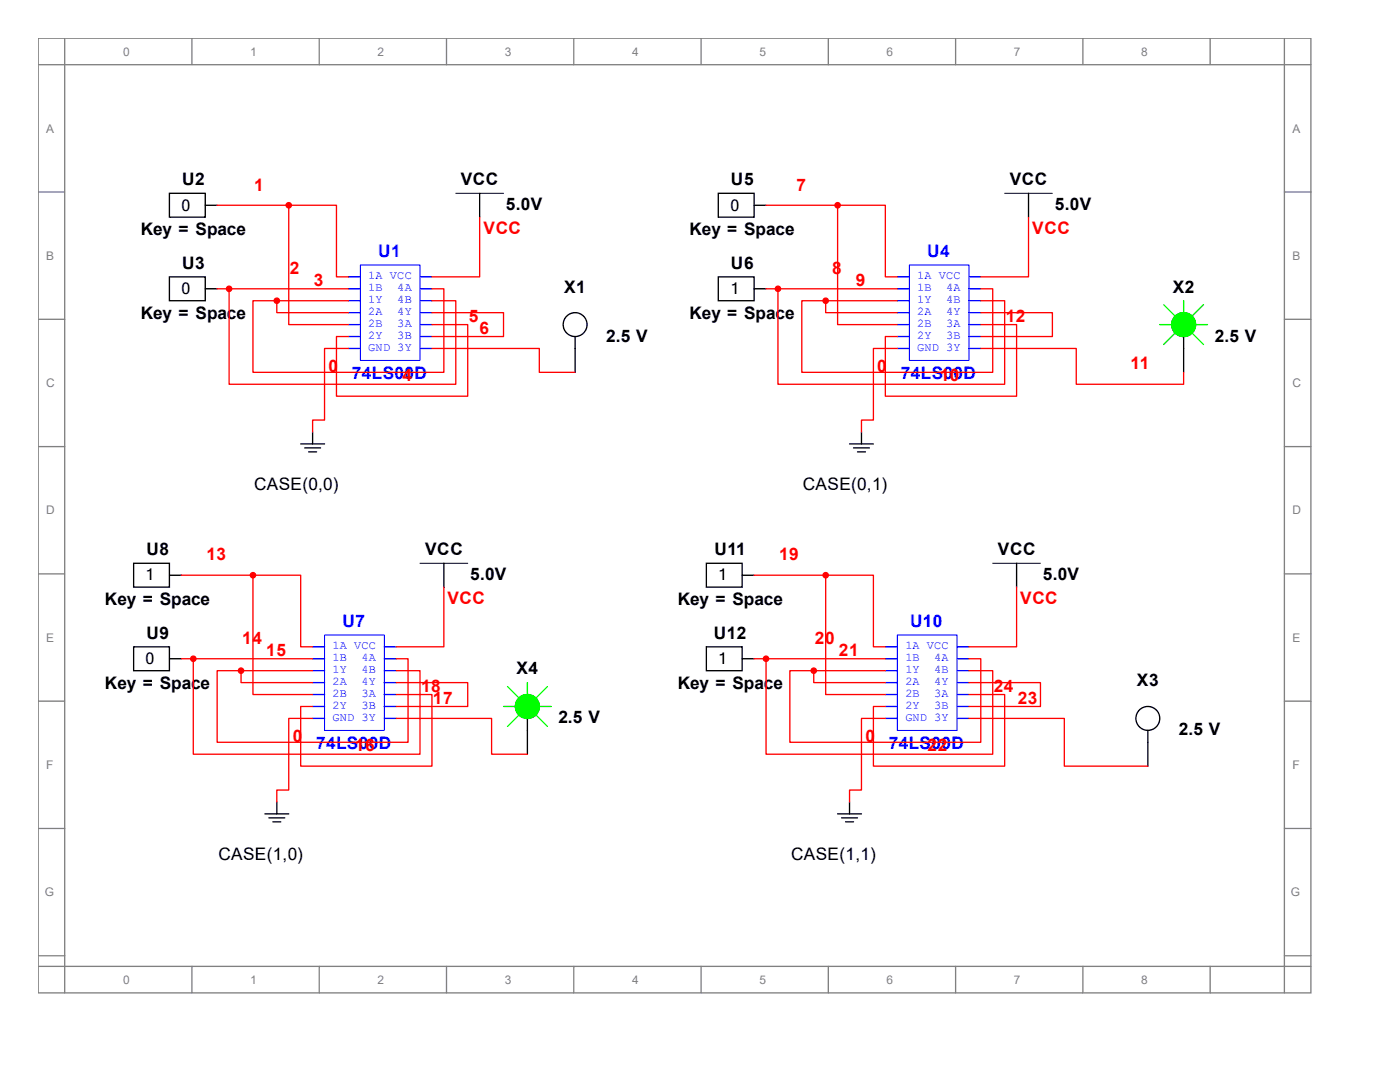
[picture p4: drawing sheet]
<svg xmlns="http://www.w3.org/2000/svg" width="279mm" height="216mm" viewBox="0 0 279 216" stroke-linecap="round" stroke-linejoin="round" font-family="sans-serif">
<g fill="none" stroke="#808080" stroke-width=".26">
<path d="M7.6 7.6h254v190.5h-254zM7.6 12.9h254M12.9 7.6v190.5M38.3 7.6v5.3M63.7 7.6v5.3M89.1 7.6v5.3M114.5 7.6v5.3M139.9 7.6v5.3M165.3 7.6v5.3M190.7 7.6v5.3M216.1 7.6v5.3M241.5 7.6v5.3"/>
<path d="M256.3 7.6v190.5M7.6 38.3h5.3M256.3 38.3h5.3M7.6 63.7h5.3M256.3 63.7h5.3M7.6 89.1h5.3M256.3 89.1h5.3M7.6 114.5h5.3M256.3 114.5h5.3M7.6 139.9h5.3M256.3 139.9h5.3M7.6 165.3h5.3"/>
<path d="M256.3 165.3h5.3M7.6 190.7h5.3M7.6 192.8h254M38.3 192.8v5.3M63.7 192.8v5.3M89.1 192.8v5.3M114.5 192.8v5.3M139.9 192.8v5.3M165.3 192.8v5.3M190.7 192.8v5.3M216.1 192.8v5.3M241.5 192.8v5.3"/>
<path d="M256.3 190.7h5.3"/>
</g>
<path d="M71.9 52.9h11.9v19h-11.9z" fill="none" stroke="#00f" stroke-width=".2"/>
<path d="M69.5 55.2h2.4" fill="none" stroke="#00f" stroke-width=".26"/>
<path d="M69.5 57.6h2.4" fill="none" stroke="#00f" stroke-width=".26"/>
<path d="M69.5 60h2.4" fill="none" stroke="#00f" stroke-width=".26"/>
<path d="M69.5 62.4h2.4" fill="none" stroke="#00f" stroke-width=".26"/>
<path d="M69.5 64.8h2.4" fill="none" stroke="#00f" stroke-width=".26"/>
<path d="M69.5 67.2h2.4" fill="none" stroke="#00f" stroke-width=".26"/>
<path d="M69.5 69.5h2.4" fill="none" stroke="#00f" stroke-width=".26"/>
<path d="M83.8 69.5h2.4" fill="none" stroke="#00f" stroke-width=".26"/>
<path d="M83.8 67.2h2.4" fill="none" stroke="#00f" stroke-width=".26"/>
<path d="M83.8 64.8h2.4" fill="none" stroke="#00f" stroke-width=".26"/>
<path d="M83.8 62.4h2.4" fill="none" stroke="#00f" stroke-width=".26"/>
<path d="M83.8 60h2.4" fill="none" stroke="#00f" stroke-width=".26"/>
<path d="M83.8 57.6h2.4" fill="none" stroke="#00f" stroke-width=".26"/>
<path d="M83.8 55.2h2.4" fill="none" stroke="#00f" stroke-width=".26"/>
<path d="M33.8 38.6h7.2v4.7h-7.2zM95.7 38.6v4.7M33.8 55.2h7.2v4.8h-7.2zM41 41h2.3M41 57.6h2.3M60 88.6h4.8M60.8 89.4h3.2M61.6 90.2h1.6M62.4 86.2v2.4" fill="none" stroke="#000" stroke-width=".26"/>
<path d="M91 38.6h9.5" fill="none" stroke="#000" stroke-width=".2"/>
<g fill="#f00" stroke="#f00" stroke-width=".26">
<circle cx="55.2" cy="60" r=".53"/>
<circle cx="57.6" cy="41" r=".53"/>
<circle cx="45.7" cy="57.6" r=".53"/>
</g>
<path d="M43.3 41h14.3M43.3 57.6h26.2M45.7 57.6v19.1h45.3v-16.7h-4.8M57.6 41h9.6v14.2h2.3M57.6 41v23.8h11.9M86.2 57.6h2.4v16.7h-38.1v-14.3h4.7M95.7 43.3v11.9h-9.5M55.2 60v2.4h14.3M55.2 60h14.3M86.2 64.8h7.1v14.3h-26.1v-11.9h2.3M86.2 62.4h14.3v4.8h-14.3" fill="none" stroke="#f00" stroke-width=".26"/>
<path d="M181.5 52.9h11.9v19h-11.9z" fill="none" stroke="#00f" stroke-width=".2"/>
<path d="M179.1 55.2h2.4" fill="none" stroke="#00f" stroke-width=".26"/>
<path d="M179.1 57.6h2.4" fill="none" stroke="#00f" stroke-width=".26"/>
<path d="M179.1 60h2.4" fill="none" stroke="#00f" stroke-width=".26"/>
<path d="M179.1 62.4h2.4" fill="none" stroke="#00f" stroke-width=".26"/>
<path d="M179.1 64.8h2.4" fill="none" stroke="#00f" stroke-width=".26"/>
<path d="M179.1 67.2h2.4" fill="none" stroke="#00f" stroke-width=".26"/>
<path d="M179.1 69.5h2.4" fill="none" stroke="#00f" stroke-width=".26"/>
<path d="M193.4 69.5h2.3" fill="none" stroke="#00f" stroke-width=".26"/>
<path d="M193.4 67.2h2.3" fill="none" stroke="#00f" stroke-width=".26"/>
<path d="M193.4 64.8h2.3" fill="none" stroke="#00f" stroke-width=".26"/>
<path d="M193.4 62.4h2.3" fill="none" stroke="#00f" stroke-width=".26"/>
<path d="M193.4 60h2.3" fill="none" stroke="#00f" stroke-width=".26"/>
<path d="M193.4 57.6h2.3" fill="none" stroke="#00f" stroke-width=".26"/>
<path d="M193.4 55.2h2.3" fill="none" stroke="#00f" stroke-width=".26"/>
<path d="M143.4 38.6h7.1v4.7h-7.1zM205.3 38.6v4.7M143.4 55.2h7.1v4.8h-7.1zM150.5 41h2.4M150.5 57.6h2.4M169.5 88.6h4.8M170.3 89.4h3.2M171.1 90.2h1.6M171.9 86.2v2.4" fill="none" stroke="#000" stroke-width=".26"/>
<path d="M200.5 38.6h9.5" fill="none" stroke="#000" stroke-width=".2"/>
<g fill="#f00" stroke="#f00" stroke-width=".26">
<circle cx="164.8" cy="60" r=".53"/>
<circle cx="167.2" cy="41" r=".53"/>
<circle cx="155.3" cy="57.6" r=".53"/>
</g>
<path d="M152.9 41h14.3M152.9 57.6h26.2M155.3 57.6v19.1h45.2v-16.7h-4.8M167.2 41h9.5v14.2h2.4M167.2 41v23.8h11.9M195.7 57.6h2.4v16.7h-38.1v-14.3h4.8M205.3 43.3v11.9h-9.6M164.8 60v2.4h14.3M164.8 60h14.3M195.7 64.8h7.2v14.3h-26.2v-11.9h2.4M195.7 62.4h14.3v4.8h-14.3" fill="none" stroke="#f00" stroke-width=".26"/>
<path d="M64.8 126.7h11.9v19.1h-11.9z" fill="none" stroke="#00f" stroke-width=".2"/>
<path d="M62.4 129.1h2.4" fill="none" stroke="#00f" stroke-width=".26"/>
<path d="M62.4 131.4h2.4" fill="none" stroke="#00f" stroke-width=".26"/>
<path d="M62.4 133.8h2.4" fill="none" stroke="#00f" stroke-width=".26"/>
<path d="M62.4 136.2h2.4" fill="none" stroke="#00f" stroke-width=".26"/>
<path d="M62.4 138.6h2.4" fill="none" stroke="#00f" stroke-width=".26"/>
<path d="M62.4 141h2.4" fill="none" stroke="#00f" stroke-width=".26"/>
<path d="M62.4 143.4h2.4" fill="none" stroke="#00f" stroke-width=".26"/>
<path d="M76.7 143.4h2.4" fill="none" stroke="#00f" stroke-width=".26"/>
<path d="M76.7 141h2.4" fill="none" stroke="#00f" stroke-width=".26"/>
<path d="M76.7 138.6h2.4" fill="none" stroke="#00f" stroke-width=".26"/>
<path d="M76.7 136.2h2.4" fill="none" stroke="#00f" stroke-width=".26"/>
<path d="M76.7 133.8h2.4" fill="none" stroke="#00f" stroke-width=".26"/>
<path d="M76.7 131.4h2.4" fill="none" stroke="#00f" stroke-width=".26"/>
<path d="M76.7 129.1h2.4" fill="none" stroke="#00f" stroke-width=".26"/>
<path d="M26.7 112.4h7.1v4.8h-7.1zM33.8 114.8h2.4M88.6 112.4v4.8M26.7 129.1h7.1v4.7h-7.1zM33.8 131.4h2.4M52.9 162.4h4.7M53.7 163.2h3.1M54.5 164h1.5M55.2 160v2.4" fill="none" stroke="#000" stroke-width=".26"/>
<path d="M83.8 112.4h9.5" fill="none" stroke="#000" stroke-width=".2"/>
<g fill="#f00" stroke="#f00" stroke-width=".26">
<circle cx="48.1" cy="133.8" r=".53"/>
<circle cx="50.5" cy="114.8" r=".53"/>
<circle cx="38.6" cy="131.4" r=".53"/>
</g>
<path d="M36.2 114.8h14.3M50.5 114.8h9.5v14.3h2.4M50.5 114.8v23.8h11.9M88.6 117.2v11.9h-9.5M36.2 131.4h26.2M38.6 131.4v19.1h45.2v-16.7h-4.7M48.1 133.8v2.4h14.3M48.1 133.8h14.3M79.1 131.4h2.3v16.7h-38.1v-14.3h4.8M79.1 138.6h7.1v14.3h-26.2v-11.9h2.4M79.1 136.2h14.2v4.8h-14.2" fill="none" stroke="#f00" stroke-width=".26"/>
<path d="M179.1 126.7h11.9v19.1h-11.9z" fill="none" stroke="#00f" stroke-width=".2"/>
<path d="M176.7 129.1h2.4" fill="none" stroke="#00f" stroke-width=".26"/>
<path d="M176.7 131.4h2.4" fill="none" stroke="#00f" stroke-width=".26"/>
<path d="M176.7 133.8h2.4" fill="none" stroke="#00f" stroke-width=".26"/>
<path d="M176.7 136.2h2.4" fill="none" stroke="#00f" stroke-width=".26"/>
<path d="M176.7 138.6h2.4" fill="none" stroke="#00f" stroke-width=".26"/>
<path d="M176.7 141h2.4" fill="none" stroke="#00f" stroke-width=".26"/>
<path d="M176.7 143.4h2.4" fill="none" stroke="#00f" stroke-width=".26"/>
<path d="M191 143.4h2.4" fill="none" stroke="#00f" stroke-width=".26"/>
<path d="M191 141h2.4" fill="none" stroke="#00f" stroke-width=".26"/>
<path d="M191 138.6h2.4" fill="none" stroke="#00f" stroke-width=".26"/>
<path d="M191 136.2h2.4" fill="none" stroke="#00f" stroke-width=".26"/>
<path d="M191 133.8h2.4" fill="none" stroke="#00f" stroke-width=".26"/>
<path d="M191 131.4h2.4" fill="none" stroke="#00f" stroke-width=".26"/>
<path d="M191 129.1h2.4" fill="none" stroke="#00f" stroke-width=".26"/>
<g fill="none" stroke="#000" stroke-width=".26">
<path d="M114.8 67.2v7.1M236.2 67.2v7.1M141 112.4h7.1v4.8h-7.1zM148.1 114.8h2.4M202.9 112.4v4.8M141 129.1h7.1v4.7h-7.1zM148.1 131.4h2.4M105.3 143.4v7.1M229.1 145.7v7.2M167.2 162.4h4.7M168 163.2h3.1M168.8 164h1.5"/>
<path d="M169.5 160v2.4"/>
<circle cx="114.8" cy="64.8" r="2.38"/>
<circle cx="236.2" cy="64.8" r="2.38"/>
<circle cx="105.3" cy="141" r="2.38"/>
<circle cx="229.1" cy="143.4" r="2.38"/>
</g>
<path d="M198.1 112.4h9.5" fill="none" stroke="#000" stroke-width=".2"/>
<g fill="#f00" stroke="#f00" stroke-width=".26">
<circle cx="162.4" cy="133.8" r=".53"/>
<circle cx="164.8" cy="114.8" r=".53"/>
<circle cx="152.9" cy="131.4" r=".53"/>
</g>
<g fill="none" stroke="#f00" stroke-width=".26">
<path d="M69.5 69.5h-4.7v14.3h-2.4v2.4M86.2 69.5h21.4v4.8h7.2M179.1 69.5h-4.8v14.3h-2.4v2.4M195.7 69.5h19.1v7.2h21.4v-2.4M150.5 114.8h14.3M164.8 114.8h9.5v14.3h2.4M164.8 114.8v23.8h11.9M202.9 117.2v11.9h-9.5M150.5 131.4h26.2M152.9 131.4v19.1h45.2v-16.7h-4.7M162.4 133.8v2.4h14.3M162.4 133.8h14.3"/>
<path d="M193.4 131.4h2.3v16.7h-38.1v-14.3h4.8M193.4 138.6h7.1v14.3h-26.2v-11.9h2.4M193.4 136.2h14.2v4.8h-14.2M62.4 143.4h-4.8v14.2h-2.4v2.4M79.1 143.4h19v7.1h7.2M176.7 143.4h-4.8v14.2h-2.4v2.4M193.4 143.4h19v9.5h16.7"/>
</g>
<g fill="none" stroke="#0f0" stroke-width=".26">
<path d="M231.5 64.8h2.3M232.3 60.8l2.3 2.4M234.6 66.4l-2.3 2.3M236.2 60v2.4M237.8 66.4l2.4 2.3M238.6 64.8h2.4M240.2 60.8l-2.4 2.4M101.3 137l2.4 2.4M105.3 136.2v2.4M109.2 137l-2.4 2.4M100.5 141h2.4M103.7 142.6l-2.4 2.3"/>
<path d="M106.8 142.6l2.4 2.3M107.6 141h2.4"/>
</g>
<g fill="#0f0" stroke="#0f0" stroke-width=".26">
<circle cx="236.2" cy="64.8" r="2.38"/>
<circle cx="105.3" cy="141" r="2.38"/>
</g>
<g font-size="3.4">
<text x="36.3" y="37">U2</text>
<text x="91.9" y="37">VCC</text>
<text x="101" y="42">5.0V</text>
<text x="145.9" y="37">U5</text>
<text x="201.5" y="37">VCC</text>
<text x="210.5" y="42">5.0V</text>
<text x="28.1" y="47">Key = Space</text>
<text x="137.6" y="47">Key = Space</text>
<text x="36.3" y="53.6">U3</text>
<text x="145.9" y="53.6">U6</text>
<text x="112.6" y="58.4">X1</text>
<text x="234.1" y="58.4">X2</text>
<text x="28.1" y="63.7">Key = Space</text>
<text x="137.6" y="63.7">Key = Space</text>
<text x="121" y="68.2">2.5 V</text>
<text x="242.5" y="68.2">2.5 V</text>
<text x="50.7" y="97.8">CASE(0,0)</text>
<text x="160.2" y="97.8">CASE(0,1)</text>
<text x="29.2" y="110.7">U8</text>
<text x="84.8" y="110.7">VCC</text>
<text x="142.6" y="110.7">U11</text>
<text x="199.1" y="110.7">VCC</text>
<text x="93.8" y="115.8">5.0V</text>
<text x="208.1" y="115.8">5.0V</text>
<text x="21" y="120.8">Key = Space</text>
<text x="135.3" y="120.8">Key = Space</text>
<text x="29.2" y="127.4">U9</text>
<text x="142.5" y="127.4">U12</text>
<text x="21" y="137.5">Key = Space</text>
<text x="103.1" y="134.6">X4</text>
<text x="135.3" y="137.5">Key = Space</text>
<text x="226.9" y="136.9">X3</text>
<text x="111.4" y="144.4">2.5 V</text>
<text x="235.3" y="146.7">2.5 V</text>
<text x="43.6" y="171.6">CASE(1,0)</text>
<text x="157.9" y="171.6">CASE(1,1)</text>
</g>
<g font-size="3.4" fill="#f00">
<text x="50.7" y="38">1</text>
<text x="159" y="38">7</text>
<text x="96.5" y="46.7">VCC</text>
<text x="206" y="46.7">VCC</text>
<text x="57.8" y="54.7">2</text>
<text x="62.7" y="57.1">3</text>
<text x="166.1" y="54.7">8</text>
<text x="170.8" y="57.1">9</text>
<text x="93.6" y="64.2">5</text>
<text x="200.7" y="64.2">12</text>
<text x="95.7" y="66.6">6</text>
<text x="65.5" y="74.3">0</text>
<text x="80.3" y="76.1">4</text>
<text x="175" y="74.3">0</text>
<text x="187.5" y="76.1">10</text>
<text x="225.6" y="73.7">11</text>
<text x="41.2" y="111.8">13</text>
<text x="155.5" y="111.8">19</text>
<text x="89.3" y="120.6">VCC</text>
<text x="203.6" y="120.6">VCC</text>
<text x="48.3" y="128.5">14</text>
<text x="53.1" y="130.9">15</text>
<text x="162.6" y="128.5">20</text>
<text x="167.4" y="130.9">21</text>
<text x="84" y="138">18</text>
<text x="86.4" y="140.4">17</text>
<text x="198.3" y="138">24</text>
<text x="203.1" y="140.4">23</text>
<text x="58.4" y="148.1">0</text>
<text x="70.8" y="149.9">16</text>
<text x="172.7" y="148.1">0</text>
<text x="185.1" y="149.9">22</text>
</g>
<g font-size="3.4" fill="#00f">
<text x="75.5" y="51.2">U1</text>
<text x="185" y="51.2">U4</text>
<text x="70.2" y="75.6">74LS00D</text>
<text x="179.8" y="75.6">74LS00D</text>
<text x="68.4" y="125.1">U7</text>
<text x="181.7" y="125.1">U10</text>
<text x="63.1" y="149.4">74LS00D</text>
<text x="177.4" y="149.4">74LS00D</text>
</g>
<g font-size="3.2">
<text x="36.2" y="42">0</text>
<text x="145.8" y="42">0</text>
<text x="36.2" y="58.7">0</text>
<text x="145.8" y="58.7">1</text>
<text x="29" y="115.8">1</text>
<text x="143.3" y="115.8">1</text>
<text x="29" y="132.5">0</text>
<text x="143.3" y="132.5">1</text>
</g>
<g font-size="2.4" fill="#808080">
<text x="24.6" y="11.1">0</text>
<text x="50" y="11.1">1</text>
<text x="75.4" y="11.1">2</text>
<text x="100.8" y="11.1">3</text>
<text x="126.2" y="11.1">4</text>
<text x="151.6" y="11.1">5</text>
<text x="177" y="11.1">6</text>
<text x="202.4" y="11.1">7</text>
<text x="227.8" y="11.1">8</text>
<text x="9.2" y="26.5">A</text>
<text x="257.9" y="26.5">A</text>
<text x="9.2" y="51.9">B</text>
<text x="257.9" y="51.9">B</text>
<text x="9.2" y="77.3">C</text>
<text x="257.9" y="77.3">C</text>
<text x="9.2" y="102.7">D</text>
<text x="257.9" y="102.7">D</text>
<text x="9.2" y="128.1">E</text>
<text x="257.9" y="128.1">E</text>
<text x="9.2" y="153.5">F</text>
<text x="257.9" y="153.5">F</text>
<text x="8.9" y="178.9">G</text>
<text x="257.6" y="178.9">G</text>
<text x="24.6" y="196.3">0</text>
<text x="50" y="196.3">1</text>
<text x="75.4" y="196.3">2</text>
<text x="100.8" y="196.3">3</text>
<text x="126.2" y="196.3">4</text>
<text x="151.6" y="196.3">5</text>
<text x="177" y="196.3">6</text>
<text x="202.4" y="196.3">7</text>
<text x="227.8" y="196.3">8</text>
</g>
<g font-size="2.4" fill="#00f">
<text x="73.5" y="55.8">1A VCC</text>
<text x="73.5" y="58.1">1B</text>
<text x="79.3" y="58.1">4A</text>
<text x="183" y="55.8">1A VCC</text>
<text x="183" y="58.1">1B</text>
<text x="188.8" y="58.1">4A</text>
<text x="73.5" y="60.5">1Y</text>
<text x="73.5" y="62.9">2A</text>
<text x="73.5" y="65.3">2B</text>
<text x="79.3" y="65.3">3A</text>
<text x="79.3" y="62.9">4Y</text>
<text x="79.3" y="60.5">4B</text>
<text x="183" y="60.5">1Y</text>
<text x="183" y="62.9">2A</text>
<text x="183" y="65.3">2B</text>
<text x="188.8" y="65.3">3A</text>
<text x="188.8" y="62.9">4Y</text>
<text x="188.8" y="60.5">4B</text>
<text x="73.5" y="67.6">2Y</text>
<text x="73.5" y="70">GND 3Y</text>
<text x="79.3" y="67.6">3B</text>
<text x="183" y="67.6">2Y</text>
<text x="183" y="70">GND 3Y</text>
<text x="188.8" y="67.6">3B</text>
<text x="66.4" y="129.5">1A VCC</text>
<text x="66.4" y="132">1B</text>
<text x="72.1" y="132">4A</text>
<text x="180.7" y="129.5">1A VCC</text>
<text x="180.7" y="132">1B</text>
<text x="186.4" y="132">4A</text>
<text x="66.4" y="134.3">1Y</text>
<text x="66.4" y="136.7">2A</text>
<text x="72.1" y="136.7">4Y</text>
<text x="72.1" y="134.3">4B</text>
<text x="180.7" y="134.3">1Y</text>
<text x="180.7" y="136.7">2A</text>
<text x="186.4" y="136.7">4Y</text>
<text x="186.4" y="134.3">4B</text>
<text x="66.4" y="139.1">2B</text>
<text x="66.4" y="141.5">2Y</text>
<text x="66.4" y="143.8">GND 3Y</text>
<text x="72.1" y="141.5">3B</text>
<text x="72.1" y="139.1">3A</text>
<text x="180.7" y="139.1">2B</text>
<text x="180.7" y="141.5">2Y</text>
<text x="180.7" y="143.8">GND 3Y</text>
<text x="186.4" y="141.5">3B</text>
<text x="186.4" y="139.1">3A</text>
</g>
</svg>
